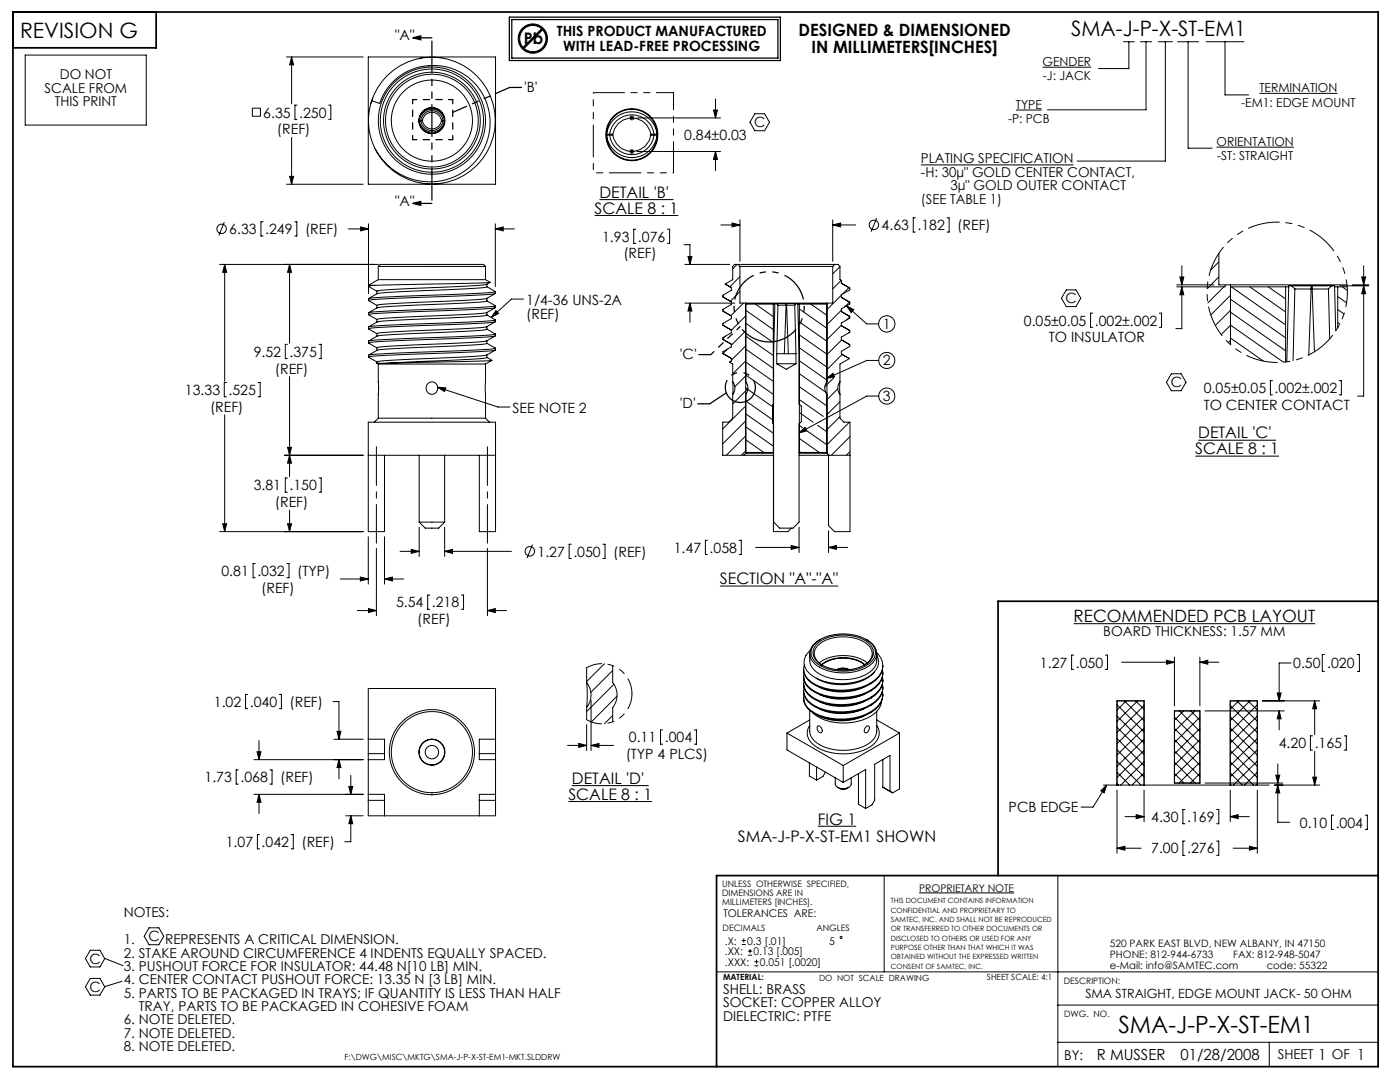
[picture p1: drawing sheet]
<svg xmlns="http://www.w3.org/2000/svg" width="279mm" height="216mm" viewBox="0 0 279 216" stroke-linecap="round" stroke-linejoin="round" font-family="sans-serif">
<g fill="none" stroke="#000" stroke-width=".2">
<path d="M5 11h24.2v14h-24.2zM57.2 11.4h15.3M58.2 11.4v9.3M58.2 11.4l.4 1.5h-.8zM73.5 11.4h25.4v25.4h-25.4zM74.4 19.6l-.4 1M84.1 11.6l-.4 .1M104.5 5.8a2.62 2.62 0 0 1 3.6-.1l-3.7 3.7a2.62 2.62 0 0 1 .1-3.6zM108.3 6a2.62 2.62 0 0 1-.1 3.5 2.62 2.62 0 0 1-3.6 .2zM142.8 19.7v3.8M208.1 13.4h9.7M224.2 8.3h2.2"/>
<path d="M225.3 8.3v5.4h-6.1M227.6 8.3h2.3M228.7 8.3v13.6h-19.6M231.2 8.3h2.8M232.6 8.3v23.8h-17.6M235 8.3h4.2M237.1 8.3v21.3h4.8M240.7 8.3h7.6M244.5 8.3v10.6h4.7M251.3 18.6h15.6M50.4 21.6h1.6v1.6h-1.6zM57.2 36.8h15.3"/>
<path d="M57.8 35.2h.8l-.4 1.6zM58.2 27.4v9.4M59.3 21h-.4v2.8h.4M65.6 21h.4v2.8h-.4M74.2 20.1l1.6 .5a11.4 11.4 0 0 1 16.5-5.9 11.4 11.4 0 0 1 2.7 17.4 12.2 12.2 0 0 1-15.3 2.6 12.2 12.2 0 0 1-5.5-14.6zM74.2 20.1a12.6 12.6 0 0 1 18.9-6.7 12.6 12.6 0 0 1 1.6 20 12.6 12.6 0 0 1-19.7-3.5M83.7 24a2.54 2.54 0 0 1 2.5-2.2 2.54 2.54 0 0 1 2.5 2.2M83.7 24.1a2.54 2.54 0 0 0 2.5 2.3 2.54 2.54 0 0 0 2.5-2.3M83.7 24h.3M83.7 24.1h.3M83.7 24.1v.4M83.7 23.7a2.54 2.54 0 0 1 2.5-2.2 2.54 2.54 0 0 1 2.5 2.2"/>
<path d="M83.7 24.5a2.54 2.54 0 0 0 2.5 2.1 2.54 2.54 0 0 0 2.5-2.1M83.7 23.7v.8M83.7 23.7v.3M84 24a2.24 2.24 0 0 1 2.2-1.9 2.24 2.24 0 0 1 2.2 1.9M84 24.1h.2a1.96 1.96 0 0 0 2 1.6 1.96 1.96 0 0 0 1.9-1.6M84 24.1a2.24 2.24 0 0 0 2.2 2 2.24 2.24 0 0 0 2.2-2M84.3 24v.1M88.1 24a1.96 1.96 0 0 0-1.9-1.6 1.96 1.96 0 0 0-2 1.6h-.2M88.1 24h.3M88.1 24v.1M88.4 24h.3M88.4 24.1h-.3"/>
<path d="M88.4 24.1h.3M88.7 23.7v.8M88.7 23.7v.3M88.7 24.1v.4M119.6 39.8h14.8M121.1 26.8a5.1 5.1 0 0 1 5-4.5 5.1 5.1 0 0 1 5 4.5M121.1 27a5.1 5.1 0 0 0 5 4.5 5.1 5.1 0 0 0 5-4.5M121.1 26.8h.6M121.1 27h.6M121.1 27v.7M121.1 26.1a5.1 5.1 0 0 1 5-4.3 5.1 5.1 0 0 1 5 4.3M121.1 27.7a5.1 5.1 0 0 0 5 4.3 5.1 5.1 0 0 0 5-4.3"/>
<path d="M121.1 26.1v1.6M121.1 26.1v.7M121.7 26.8a4.5 4.5 0 0 1 4.4-3.9 4.5 4.5 0 0 1 4.4 3.9M121.7 27a4.5 4.5 0 0 0 4.4 3.9 4.5 4.5 0 0 0 4.4-3.9M121.7 27h.6M122.3 26.8v.2M122.3 26.8h-.6M122.3 26.8a3.8 3.8 0 0 1 3.8-3.3 3.8 3.8 0 0 1 3.8 3.3h.6M125.6 23.5h1M125.6 30.2h1M125.7 23.2l.8 .7M125.7 29.9l.8 .7"/>
<path d="M126.1 23v1M126.1 29.7v1M126.5 23.2l-.8 .7M126.5 29.9l-.8 .7M127.1 23.5h16.7M127.1 30.2h16.7M129.9 26.8v.2M130.5 27h-.6a3.8 3.8 0 0 1-3.8 3.2 3.8 3.8 0 0 1-3.8-3.2M130.5 26.8h.6M130.5 27h.6M131.1 26.1v.7M131.1 26.1v1.6"/>
<path d="M131.1 27v.7M142.4 22h.8l-.4 1.5zM142.8 30.2l.4 1.6h-.8zM142.8 30.2v3.8M150.6 22.7h2l1 1.7-1 1.7h-2l-.9-1.7zM183.8 32.9h30.4M202.7 22h5.2M242.8 29.4h15.4M43.8 52.8h31.7M44.8 44.3l-1.1 2.7M44.8 52.8l.4 1.5h-.8zM44.8 52.8v23.3"/>
<path d="M52.5 44.3h-.4v2.8h.4M57.8 52.8l.4 1.5h-.8zM57.8 52.8v15.7M58.8 44.3h.4v2.8h-.4M69.5 45.7h4M72 45.3l1.5 .4-1.5 .4zM73.5 60h.1M73.5 44.7v13.9M73.6 57.2l1.6 .9M73.6 60l1.6 .9M74.8 56.9l-1.2 .3M75.2 58.1v.5l-1.6 1"/>
<path d="M75.5 55.8l-2 1.1h1.3M75.5 55.8h21.4M75.5 53.2h21.4M75.5 53.2l.4-.4h20.6l.4 .4M75.5 53.2v2.6M96.9 55.8l.9 .5M96.9 53.2v2.6M97.2 57.2l1.6 1M97.2 57.2a211.7 211.7 0 0 1-17.7 1l-4.2 .4M97.2 59.5v.5a211.7 211.7 0 0 1-17.7 1.1l-4.2 .3M97.2 56.7v.5M97.8 56.3l-23 .6"/>
<path d="M97.8 56.3l-.7 .4a243 243 0 0 1-17.6 1l-3.4 .2-.9 .2M98.8 58.2h.1M98.8 58.6l-.8 .5a4.5 4.5 0 0 1-3.1 .7l-3.2 .2a193.5 193.5 0 0 0-16.5 .9M98.9 58.2v.3a280.8 280.8 0 0 1-20.4 1l-4 .3-1 .2M98.9 58.2a281.5 281.5 0 0 1-20.4 1l-4.5 .3-.5 .1v.4M98.9 44.7v12.5M98.9 45.7h3.8M98.9 45.7l1.5-.4v.8zM104.5 59.7h-2.4l-4 3.6M118.7 43h16.7M126.9 45.7h-.4v2.9h.4M133.2 45.7h.4v2.9h-.4"/>
<path d="M136.5 48.8h1.2v4M136.7 52.8h8.9M137.3 51.2h.8l-.4 1.6zM143.9 44.9h3.8M144.3 59.3l1.7 .9M144.8 56.7h.1M144.8 56.7l1.2 .7M146 57.4v.5l-1.7 1v.4M146.1 44.5l1.6 .4-1.6 .4zM147.1 52.8l-.9 .8M147.3 52.8h-.7l-.4 .4v2.6l-1.5 .9 1.3 .7M147.3 52.8h19.3"/>
<path d="M147.3 52.8l.4 .4M147.7 55.2l-2 2M147.7 58.2l-1.9 1.9M147.7 53.2h18.5M147.7 53.2v7.3h1.1M147.7 43.9v8.2M166.2 43.9v8.2M166.2 44.9h4.5M166.2 53.2v7.3h-1.2M166.2 44.9l1.6-.4v.8zM166.6 52.8h.6l.4 .4M166.6 52.8l-.4 .4"/>
<path d="M167.6 53.2l-1.4 1.4M167.6 53.2v2.6l.3 .2v.5l1.7 1M167.9 55.9l-1.7 1.7M167.9 56.5l1.7 1M167.9 58.9l-2.9 2.9M167.9 59.3l1.7 1M169.4 57.4l-1.2 1.3M169.5 57.5h.1M169.6 57.5v.3l-1.7 1v.5M174.9 43.5l-1 2.7M182.7 43.5h-.4v2.8h.4M189 43.5h.4v2.8h-.4"/>
<path d="M212.8 57.8h1.9l1 1.7-1 1.7h-1.9l-1-1.7zM234.8 56.8h7.4M234.8 57.2h9.8M235.5 55.3h.8l-.4 1.5zM235.9 57.2v8.4h-1.2M235.9 53v3.8M235.9 57.2l.4 1.6h-.8zM243.2 50.6v6.2h2.4M243.2 52.3l-1.6 1.6M243.2 55.3l-2.3 2.3M244.7 56.8l-3.6 3.6M245.6 58.9l-4 3.9"/>
<path d="M245.6 59.7l11 7.7M245.6 56.8h23.2M245.6 57.2h11M245.6 56.8v12M245.7 57.2l10.9 7.6M249.4 57.2l7.2 5M253.1 57.2l3.5 2.5M256.6 57.2h.5M256.6 57.2v15M257.8 57h-.6l-.4 15.2M257.8 57h3.9v.7M257.8 57l.6 .7"/>
<path d="M258.4 57.7l-.3 14.3M258.4 57.7h3.3M261.7 57.7l-.5 13.1M261.7 57.2h.2M261.9 57.7l.4 12.5M265.1 57.7l.3 9.9M265.1 57.7h-3.2M265.7 57h-3.9l.1 .7M265.7 57h.6l.3 9M265.7 57l-.6 .7M266.4 57.2h.6M267 57.2h1.9"/>
<path d="M267 57.2v8.2M267 59.2l1.7 1.2M267.4 57h5.8M267.9 57.2l1 .7M269.8 56.8h3.4M271.8 55.3h.7l-.3 1.5zM272.2 57v22h-1.2M272.2 53v3.8M272.2 57l.3 1.6h-.7zM45.2 76.3h-.4v2.9h.4M51.5 76.3h.4v2.9h-.4M57.4 68.7h-.5v2.9h.5"/>
<path d="M57.8 75.1v20M63.7 68.7h.4v2.9h-.4M73.5 62.8l1.7 1M73.5 65.6l1.7 1M73.5 68.4l1.7 1M73.5 71.2l1.7 1M73.5 62.4v.4M75.2 63.7v.5l-1.6 1M75.2 69.4v.5l-1.6 1M75.2 72.5h1.9M75.2 72.5l.3 .1M75.2 60.9v.5"/>
<path d="M75.2 61.4l-1.6 1M75.2 67.1l-1.6 .9M75.5 72.6h21.4M75.5 72.6v10.8M87.4 77.3l1.6 .1-.3 .7zM87.4 77.3l12 3.9h2.4M96.9 72.6v10.8M97.2 71.3l1 .6M97.2 68.5l1.6 1M97.2 65.7l1.6 .9M97.2 62.9l1.6 .9M97.2 60l1.6 1"/>
<path d="M97.2 62.9a211.7 211.7 0 0 1-17.7 1l-4.2 .3M97.2 65.2v.5a211.7 211.7 0 0 1-17.7 1l-4.2 .4M97.2 68.5a211.7 211.7 0 0 1-17.7 1l-4.2 .4M97.2 70.8v.5a211.7 211.7 0 0 1-17.7 1l-2.4 .2M97.2 62.4v.5M97.2 68v.5M98.2 71.9l-21.1 .6M98.2 71.9l-1.3 .7M98.8 63.8h.1M98.8 61h.1M98.8 66.6l.1 .1M98.8 69.5h.1"/>
<path d="M98.8 61.4l-.8 .5a4.5 4.5 0 0 1-3.1 .7l-3.2 .2a193.5 193.5 0 0 0-16.5 .9M98.8 64.2l-.8 .5a4.5 4.5 0 0 1-3.1 .7l-3.2 .2a193.5 193.5 0 0 0-16.5 1v.5M98.8 69.9l-.8 .4a4.5 4.5 0 0 1-3.1 .8l-3.2 .2a193.5 193.5 0 0 0-16.5 .9v.3M98.8 67l-.8 .5a4.5 4.5 0 0 1-3.1 .8l-3.2 .2a193.5 193.5 0 0 0-16.5 .9M98.9 69.8a281.3 281.3 0 0 1-20.4 1l-4 .3-1 .1M98.9 66.7v.3a281.3 281.3 0 0 1-20.4 1l-4 .2-1 .2M98.9 64.2a280.8 280.8 0 0 1-20.4 1l-4 .2-1 .2M98.9 61v.4a280.8 280.8 0 0 1-20.4 1l-4 .2-1 .2M98.9 63.8a281.5 281.5 0 0 1-20.4 1l-4.5 .3-.5 .2v.3M98.9 69.5a281.3 281.3 0 0 1-20.4 1l-4.5 .3-.5 .1v.3M98.9 61a281.5 281.5 0 0 1-20.4 1l-4 .2-1 .2M98.9 66.7a281.5 281.5 0 0 1-20.4 1l-4.5 .2-.5 .2v.3"/>
<path d="M98.9 63.8v.4M98.9 69.5v.3M99 62l.5 .5-1.4 .8zM136.7 60.5h10M137.7 60.5v3.8M137.7 60.5l.4 1.6h-.8zM144.3 67.7l1.7 1M144.3 64.9l1.7 1M144.3 62.1l1.7 .9M144.3 70.5l1.7 1v.5l-.4 .3M144.3 64.5v.4M144.3 70.5v.1"/>
<path d="M144.3 70.6l1.7 .9M144.4 64.5l-.1 .1M144.8 67.1l-.5 .5M145.2 69.7l-.9 .9M145.6 72.3l.6 .3v3.6M145.6 72.3h.1M146 63v.6l-1.7 .9M146 60.2v.6l-1.7 .9v.4M146 68.7v.5l-1.7 1v.3M146 65.9v.5l-1.7 1v.3M146.2 76.2v2.5M146.2 76.2a2 2 0 0 1 0 2.5"/>
<path d="M146.2 78.7v4.7l-.8 .8h-1.2v6.6h4.2M148.4 60.5l-2.5 2.5M148.8 72l-2.6 2.6M148.8 75l-2.1 2.2M148.8 63l-2.8 2.9M148.8 66l-2.8 2.9M148.8 69l-2.8 2.9M148.8 77.4l5.5 3.9M148.8 74.8l5.5 3.9M148.8 72.3l5.5 3.8M148.8 69.7l5.5 3.8M148.8 67.1l5.5 3.8"/>
<path d="M148.8 64.5l5.5 3.9M148.8 61.9l5.5 3.9M148.8 60.5h16.2M148.8 76.2a2 2 0 0 1 0 2.5M148.8 60.5v29.9M148.8 60.7h5.5M149.3 77.6l-3.1 3M150.8 60.7l3.5 2.5M154.3 60.7h.3M154.3 60.7v29.6M154.9 60.6h-.3l-.2 10v10l-.2 .2v3.6l.2 .2v21.5h2.8l.7-.7M154.9 60.6h2v.3"/>
<path d="M154.9 60.6l.4 .3M155 70.6h1.5M155 72.6h3.9M155 70.6v2M155 72.6l1.9 1.1 2-1.1M155.3 60.9l-.3 9.7M155.3 60.9h1.6M156.5 70.6h.8M156.9 60.9l-.4 9.7M156.9 60.7h.1M157 60.9l.3 9.7M157.3 70.6h1.6"/>
<path d="M158.6 60.9l.3 9.7M158.6 60.9h-1.6M158.9 70.6v2M158.9 60.6h.3l.3 10v10l.4 .4v3.1l-.4 .5v19.6l-1.2 1.2h-2.7l-1.2-1.2M158.9 60.6h-1.9v.3M158.9 60.6l-.3 .3M159.2 60.7h.3M159.5 79.7l4.8 3.4M159.5 77.2l5.5 3.8M159.5 72l5.5 3.8M159.5 69.4l5.5 3.9M159.5 66.8l5.5 3.9"/>
<path d="M159.5 74.6l5.5 3.8M159.5 64.2l5.5 3.9M159.5 61.7l5.5 3.8M159.5 60.7h5.5M159.5 60.7v29.6M161.8 60.7l3.2 2.2M165 75.5l1.2-1 .4 .7zM165 76.2a2 2 0 0 0 0 2.5M165 60.5v29.9M166.4 75.4l-1.8 1.8M167.2 77.6l-2.2 2.1M167.6 76.2v2.5"/>
<path d="M167.6 76.2a2 2 0 0 0 0 2.5M167.6 78.7v4.7l.8 .8h1.2v21.9h-3l-1.2-1.2v-14.1M167.9 61.9l-2.9 2.9M167.9 64.9l-2.9 2.9M167.9 70.6l1.6 .9M167.9 67.8l1.7 1M167.9 65l1.7 1M167.9 62.2l1.7 .9M167.9 70.6l1.6 1M168 67.8l-3 3M168.1 70.7l-3.1 3.1M169 61l1.4 .8-.5 .6z"/>
<path d="M169 61l4 3.6h2.3M169.5 71.6l-1.9 1v3.6M169.5 60.3l-.9 1M169.6 63.2l-.6 .6M169.6 66.2l-.2 .2M169.6 66v.3l-1.7 1v.5M169.6 68.8v.3l-1.7 1v.5M169.6 60.3v.4l-1.7 .9v.6M169.6 63.1v.4l-1.7 1v.5l1.7 1M175.4 71.9h-2.4l-8 3.6M175.4 79h-2.4l-13.5 7.4M218.1 62.5h-.5v2.8h.5"/>
<path d="M231.4 62.5h.4v2.8h-.4M233.8 74.6h1.9l1 1.7-1 1.7h-1.9l-1-1.7zM245.6 61.9l-3 3M245.6 64.9l-1.9 1.9M245.6 67.9l-.5 .4M245.6 67.5l6.5 4.5M245.6 64.9l10.5 7.4M245.6 62.3l11 7.7M254 75.9h-.5v2.9h.5M267 64.4l.4 .2M267 61.8l1.2 .8M267.3 75.9h.4v2.9h-.4"/>
<path d="M44.8 82.8v23.3M56.8 90.8h15.7M57.4 95.4h-.5v2.8h.5M57.4 89.3h.8l-.4 1.5zM57.8 90.8l.4 1.6h-.8zM63.7 95.4h.4v2.8h-.4M73.5 90.8h25.4M75.5 83.4h21.4M75.5 83.4l-.8 .8M76.7 90.8v15.3h-3.2v-21.9h25.4v21.9h-3.2v-15.3M83.7 90.8v13.4M88.7 90.8v13.4"/>
<path d="M96.9 83.4l.8 .8M148.4 90.8h6M148.8 81l-4.6 4.6M148.8 84l-4.6 4.6M148.8 87l-3.8 3.8M148.8 90l-.8 .8M148.8 87.8l3.6 2.5M148.8 85.2l5.5 3.8M148.8 82.6l5.5 3.8M148.8 80l5.5 3.9M148.8 90.4h5.6M148.8 90.3h5.5"/>
<path d="M148.8 90.4l-.4 .4M154.3 90.3h.1M159.5 90.3h.1M159.5 90.4h5.5M159.5 90.8h5.9M159.5 86.4l1.2-1.1 .3 .7zM159.5 90.1l.3 .2M159.5 84.9l.7 .5M159.5 82.3l2.8 1.9M159.5 87.5l4 2.8M159.5 90.3h5.5M161.1 86l3.9 2.8"/>
<path d="M163.2 84.9l1.8 1.3M165 90.4l.4 .4M165.4 90.8h4.2M167.6 80.1l-2.4 2.5M167.6 83.1l-2.6 2.6M169.5 84.2l-4.5 4.5M169.6 87.1l-3.7 3.7M169.6 90.1l-.7 .7M238.5 91h16.8M239.1 87.8h15.6M43.8 106.1h28.7M44.4 104.5h.8l-.4 1.6z"/>
<path d="M50.9 112.4h-.4v2.9h.4M57.3 112.4h.4v2.9h-.4M57.4 104.5h.8l-.4 1.6zM57.8 101.8v4.3M67.9 115.5h5.6M71.9 115.1l1.6 .4-1.6 .4zM73.5 107.1v9.4M75.1 109.4v13.4M76.7 107.1v9.4M76.7 115.5h3.8M76.7 115.5l1.6-.4v.8zM79.8 110h3.9"/>
<path d="M82.1 109.6l1.6 .4-1.6 .4zM83.7 104.2h5M83.7 104.2l1.2 1.2h2.6l1.2-1.2M83.7 105.2v5.8M85.8 118.7h-.5v2.9h.5M88.7 110l1.6-.4v.8zM88.7 105.2v5.8M88.7 110h13.4M92.1 118.7h.4v2.9h-.4M97.3 109.4v13.4M106.3 108.7l-1.1 2.7M114 108.6h-.4v2.8h.4"/>
<path d="M120.3 108.6h.4v2.8h-.4M141.2 107.8h-.4v2.9h.4M143.7 116.9h23.6M147.5 107.8h.4v2.9h-.4M150.8 109.2h8.7M157.9 108.8l1.6 .4-1.6 .4zM159.5 105.2v5M165.4 105.9v4.3M165.4 109.2h3.8M165.4 109.2l1.5-.4v.8zM49.4 138.6h-.4v2.8h.4M55.7 138.6h.5v2.8h-.5"/>
<path d="M66.5 140h1.1v7.5M71.3 121.8h3.8M73.5 137.4h25.4v25.4h-25.4zM73.5 121.4l1.6 .4-1.6 .4zM97.3 121.8h3.8M97.3 121.8l1.6-.4v.8zM117.1 136.2l.1 2.8-.1 2.2M117.1 136.2a4 4 0 0 1 0 5M117.1 133.3v2.9M118 139.7v10.1M120.6 132.4l-3.5 3.6M122.3 133.8l-4.4 4.4"/>
<path d="M122.3 132.8v3.4a4 4 0 0 1 0 5v2.8M122.5 136.5l-5.4 5.5M123.2 138.9l-5.2 5.1M160.4 133.5a3.5 3.5 0 0 0 2.3 3.2 12.4 12.4 0 0 0 11.2-.3M160.4 135a3.5 3.5 0 0 0 2.3 3.2 12.4 12.4 0 0 0 11.2-.4M160.4 136.4a3.5 3.5 0 0 0 2.3 3.2 12.4 12.4 0 0 0 11.2-.3M160.4 137.8a3.5 3.5 0 0 0 2.3 3.3 12.4 12.4 0 0 0 11.2-.4M160.4 139.3a3.5 3.5 0 0 0 2.3 3.2 12.4 12.4 0 0 0 11.2-.4M160.5 134.3a3.4 3.4 0 0 0 2.2 3.7 12.4 12.4 0 0 0 11.2-.4M160.5 135.8a3.4 3.4 0 0 0 2.2 3.6 12.4 12.4 0 0 0 11.2-.3M160.5 137.2a3.4 3.4 0 0 0 2.2 3.7 12.4 12.4 0 0 0 11.2-.4M160.5 138.7a3.4 3.4 0 0 0 2.2 3.6 12.4 12.4 0 0 0 11.2-.3"/>
<path d="M160.5 132.7a2.84 2.84 0 0 0 1.4 3.4 12 12 0 0 0 12 .1M161.6 130.4a4.1 4.1 0 0 0 .4 2.7 8 8 0 0 0 7.2 2.5 6.7 6.7 0 0 0 5.5-2.8 4.2 4.2 0 0 0 .3-2.4M161.7 129.8a2.9 2.9 0 0 0-.1 4.6 10.8 10.8 0 0 0 10 1.4 4.8 4.8 0 0 0 3.7-3.6v-.7l-.3-.8M162.6 128.5a9.3 9.3 0 0 1 9.3-1.4 3.6 3.6 0 0 1 2.8 3.5 4.6 4.6 0 0 1-4 3 9.2 9.2 0 0 1-8.1-1.6 2.4 2.4 0 0 1 0-3.5zM163.1 128.4a8.8 8.8 0 0 1 10.4 .1 2.42 2.42 0 0 1-.6 4 9 9 0 0 1-9.7-.4 2.33 2.33 0 0 1-.1-3.7zM163.5 132.3a8.5 8.5 0 0 1 9.6 0M163.7 127.6a3 3 0 0 0-1.8 4 7.1 7.1 0 0 0 6.3 2.7 7.6 7.6 0 0 0 6.4-2.7 2.86 2.86 0 0 0-1.6-3.9l-.2-.1M164 132.6a7.4 7.4 0 0 1 8.6 0M164 132.7a7.4 7.4 0 0 1 8.5 0M164.1 132.7a2.48 2.48 0 0 1-1.6-2.3 2.48 2.48 0 0 1 1.7-2.4 8.7 8.7 0 0 1 8.9 .6 2.31 2.31 0 0 1-.3 3.9l-.3 .2M167.2 133.6h-.1M167.2 133.6h.1"/>
<path d="M167.2 133.5a2.48 2.48 0 0 1 2.1 .1M167.2 133.5h1l.9 .2M167.2 133.5v.1M167.4 133.5a2.53 2.53 0 0 1 2.1 .1M172.6 137a10.8 10.8 0 0 1-9 .2M172.6 138.5a10.8 10.8 0 0 1-9 .1M172.6 139.9a10.8 10.8 0 0 1-9 .2M173.9 136.2v.2M173.9 137.6v.2M173.9 139.1v.2M174.5 134a9 9 0 0 1-8.3 2.5 7.6 7.6 0 0 1-3.3-1.2M174.9 130.2a3.3 3.3 0 0 1-.2 5.4l-.8 .6"/>
<path d="M175.9 139.9a4.2 4.2 0 0 1-2.9 3.4 11.3 11.3 0 0 1-10.1-.5l-.7-.6M176.1 133.6a3.8 3.8 0 0 1-2.2 4M176.1 135a3.9 3.9 0 0 1-2.2 4.1M176.1 136.5a3.9 3.9 0 0 1-2.2 4M176.1 137.9a3.8 3.8 0 0 1-2.2 4.1M176.2 132.8v.2a4.1 4.1 0 0 1-2.3 3.4M176.2 134.2v.2a4.1 4.1 0 0 1-2.3 3.4M176.2 135.7v.2a4.1 4.1 0 0 1-2.3 3.4M176.2 137.1v.2a4.1 4.1 0 0 1-2.3 3.4M176.2 138.6v.1a4.1 4.1 0 0 1-2.3 3.4M214.3 124.5h48.2M214.3 130.7h-.4v2.9h.4"/>
<path d="M220.6 130.7h.4v2.9h-.4M223.9 132.1h10.5M224.4 139.9l3.9 3.9M224.8 139.9l-1.9 1.8M226.6 139.9l1.7 1.6M227 139.9l-4.1 4M232.8 131.7l1.6 .4-1.6 .4zM234.4 131.1v9.7M239.5 131.1v9.7M239.5 132.1h3.8M239.5 132.1l1.5-.4v.8zM246.8 139.9l4.1 4"/>
<path d="M247.2 139.9l-1.7 1.6M249.1 139.9l1.8 1.8M249.5 139.9l-4 3.9M251.9 139.9h11.5M254.9 138.3h.8l-.4 1.6zM257.7 132.3h-2.4v7.6M262.4 139.9l.4 1.5h-.8zM262.4 139.9v6.7M264.3 130.6h-.4v3.4h.4M270.9 130.6h.4v3.4h-.4M47.6 153.6h-.5v2.9h.5M50.7 151.6h21.8"/>
<path d="M50.7 158.5h21.8M51.3 150h.8l-.4 1.6zM51.7 147.8v3.8M51.7 158.5v3.8M51.7 158.5l.4 1.6h-.8zM53.9 153.6h.4v2.9h-.4M66.6 147.5h5.9M67.3 145.9h.7l-.4 1.6zM67.6 151.6v3.8M67.6 151.6l.4 1.6h-.7zM69.6 156.9h.8l-.4 1.6zM70 154.7v3.8"/>
<path d="M73.5 147.5h3.2v4.1h-3.2M73.5 158.5h3.2v4.3M73.5 159.7h3.2M73.5 150.4h3.2M95.7 159.7h3.2M95.7 150.4h3.2M98.9 147.5h-3.2v4.1h3.2M98.9 158.5h-3.2v4.3M113.3 148.7h3.8M113.4 159.9h16.8M114.1 156.8h15.4M115.5 148.3l1.6 .4-1.6 .4z"/>
<path d="M117.1 144.6v5.2M117.1 141.2v2.4M118 148.7l1.5-.4v.8zM118 148.7h4.5M122.3 142.8l-1.7 1.6M132.2 145.7h-.4v2.8h.4M138.6 145.7h.4v2.8h-.4M157.1 146.3l11.2 6.5M157.1 146.3v3.3l11.2 6.5M161.5 152.2v2.6l1.5 .9M161.6 141.7v4.2a3.5 3.5 0 0 0 2.4 2.9 9.9 9.9 0 0 0 10.1-1l.5-.7 .3-.7 .1-4.5M161.6 144.8a2.86 2.86 0 0 0 1.1 4.1 10.7 10.7 0 0 0 11.6-.4 2.72 2.72 0 0 0 .7-3.7"/>
<path d="M161.6 143.7l-4.5 2.6M163 153v2.7M163.1 144.9a.77 .77 0 0 1 .9 .4 .77 .77 0 0 1-.2 .9 .98 .98 0 0 1-.7-1.3zM164.7 154.1l-.5 .8-1.2 .8M166.7 155.2v1.4l.5 .5M167.2 157.1a1.63 1.63 0 0 0 2.2 0M168.3 156.1l4.5-2.6v7.8M168.3 152.8v3.3M169.9 155.2v1.2a1.88 1.88 0 0 1-2.7 .7M171.3 154.4v6.1l1.5 .8M172.6 141.4a10.8 10.8 0 0 1-9 .1M172.6 142.8a10.8 10.8 0 0 1-9 .1"/>
<path d="M172.9 145l.3-.2a.73 .73 0 0 1-.1 1.3l-.2 .1a.33 .33 0 0 1-.4-.3l.1-.5zM173.9 140.5v.2M173.9 142v.1M175 143.7l4.5 2.6M177.6 157.9v-7.2l-3 1.8v7.2l-.6 .9-1.2 .7M179.5 146.3v11.1l-1.4 .8-1.9-1.1v-5.5M179.5 146.3l-11.2 6.5M219.7 157.8l1.2-1.1-.5 1.5zM220.2 156.7h33.1M220.9 156.7l-2.8 4.3h-2.4M222.9 157.7v12.6M222.9 156.7v-16.8h5.4v16.8"/>
<path d="M222.9 156.3l.3 .4M222.9 154.1l2.6 2.6M222.9 151.9l4.8 4.8M222.9 149.6l5.4 5.4M222.9 147.4l5.4 5.4M222.9 145.1l5.4 5.4M222.9 142.9l5.4 5.4M222.9 140.6l5.4 5.4M228.3 157.7v6.3M228.3 140.8l-5.4 5.4M228.3 143l-5.4 5.4M228.3 145.3l-5.4 5.4"/>
<path d="M228.3 147.5l-5.4 5.4M228.3 149.8l-5.4 5.4M228.3 152l-4.6 4.7M228.3 154.3l-2.4 2.4M228.3 156.5l-.1 .2M234.4 141.9h5.1v14.4h-5.1zM234.4 154.3l1.9 2M234.4 152.1l4.1 4.2M234.4 149.8l5.1 5.1M234.4 147.6l5.1 5.1M234.4 145.4l5.1 5M234.4 143.1l5.1 5.1"/>
<path d="M235.4 141.9l4.1 4M236.2 141.9l-1.8 1.8M237.6 141.9l1.9 1.8M238.5 141.9l-4.1 4M239.5 143.1l-5.1 5.1M239.5 145.4l-5.1 5M239.5 147.6l-5.1 5.1M239.5 149.8l-5.1 5.1M239.5 152.1l-4.2 4.2M239.5 154.3l-2 2M240.5 156.3h15.5M240.5 141.9h15.8"/>
<path d="M245.5 157.7v6.3M245.5 156.7v-16.8h5.4v16.8M245.5 156.5l.2 .2M245.5 154.3l2.4 2.4M245.5 152l4.7 4.7M245.5 149.8l5.4 5.4M245.5 147.5l5.4 5.4M245.5 145.3l5.4 5.4M245.5 143l5.4 5.4M245.5 140.8l5.4 5.4M250.9 157.7v12.6M250.9 140.6l-5.4 5.4"/>
<path d="M250.9 142.9l-5.4 5.4M250.9 145.1l-5.4 5.4M250.9 147.4l-5.4 5.4M250.9 149.6l-5.4 5.4M250.9 151.9l-4.8 4.8M250.9 154.1l-2.5 2.6M250.9 156.3l-.3 .4M254.3 156.7h9.1M254.6 154.7h.8l-.4 1.6zM255 156.7l.4 1.5h-.8zM255 156.7v7.4h2.4M255 152.4v3.9"/>
<path d="M255.3 141.9l.4 1.5h-.8zM255.3 141.9v3.8M261.9 146.8h-.4v2.9h.4M262 155.1h.8l-.4 1.6zM262.4 149.9v6.8M268.3 146.8h.4v2.9h-.4M51.8 166.5h-.4v2.9h.4M58.1 166.5h.4v2.9h-.4M69 162.8h3.5M70 162.8v5.2h-1.2M70 162.8l.4 1.6h-.8zM163.2 164.9h7.7"/>
<path d="M176.5 174.7v19.2M183.4 178.2h19M211.1 174.7v38.1M222.9 169.3h4.8M222.9 169.3l1.6-.4v.7zM224.5 163h3.8M226.7 162.6l1.6 .4-1.6 .3zM236.5 161.5h-.4v2.9h.4M236.5 167.8h-.4v2.9h.4M242.8 161.5h.4v2.9h-.4M242.8 167.8h.4v2.9h-.4M245.5 163l1.6-.4v.7z"/>
<path d="M245.5 163h3.8M246.1 169.3h4.8M249.3 168.9l1.6 .4-1.6 .3zM266.1 162.7h-.4v2.8h.4M272.5 162.7h.4v2.8h-.4M18 189.6h1.9l1 1.7-1 1.6h-1.9l-1-1.6zM18 195.2h1.9l1 1.7-1 1.7h-1.9l-1-1.7zM20.9 191.2l3.6 1.5M24.3 195.8l-3.4 1.1M29.7 185.1h2l1 1.7-1 1.7h-2l-.9-1.7zM143 193.9h132M148 188.5h.8"/>
<path d="M148 187.7h.8M148.4 187.3v.8M149.3 190.6h.8M149.3 189.8h.8M149.7 189.4v.8M150.6 192.7h.8M150.6 191.9h.8M151 191.5v.8M211.1 208h63.9M211.1 200.6h63.9M253.3 208v4.8"/>
<circle cx="106.3" cy="7.7" r="2.92"/>
<circle cx="86.2" cy="24.1" r="9.3"/>
<circle cx="86.2" cy="24.1" r="9.7"/>
<circle cx="86.2" cy="24.1" r="10.3"/>
<circle cx="86.2" cy="24.1" r="2.6"/>
<circle cx="86.2" cy="24.1" r="10.7"/>
<circle cx="86.2" cy="24.1" r="8.1"/>
<circle cx="126.1" cy="26.9" r="5.2"/>
<circle cx="44.2" cy="45.7" r=".94"/>
<circle cx="174.4" cy="44.9" r=".94"/>
<circle cx="86.2" cy="77.5" r="1.21"/>
<circle cx="177" cy="79" r="1.6"/>
<circle cx="177" cy="71.9" r="1.6"/>
<circle cx="177" cy="64.6" r="1.63"/>
<circle cx="105.7" cy="110" r=".94"/>
<circle cx="86.2" cy="150.1" r="1.34"/>
<circle cx="86.2" cy="150.1" r="8.5"/>
<circle cx="86.2" cy="150.1" r="2.6"/>
<circle cx="86.2" cy="150.1" r="8.1"/>
<circle cx="86.2" cy="150.1" r="2.54"/>
<circle cx="167.9" cy="187.1" r=".2"/>
</g>
<path d="M2.6 2.4h272.4v210.4h-272.4zM31.2 2.4v7.1h-28.6M275 120h-75.8v54.7M275 174.7h-132v38.1" fill="none" stroke="#000" stroke-width=".35"/>
<path d="M82.4 7.5h3.8M82.4 7.5l1.6-.3v.7zM101.7 3.4h54v8.7h-54zM102.1 3.9h53.1v7.7h-53.1zM82.4 40.6h3.8M82.4 40.6l1.6-.4v.8z" fill="none" stroke="#000" stroke-width=".25"/>
<path d="M103.4 7.7a2.95 2.95 0 0 0 5.9 0 2.95 2.95 0 0 0-5.9 0zM104.5 5.8a2.62 2.62 0 0 1 3.6-.1l-3.7 3.7a2.62 2.62 0 0 1 .1-3.6zM104.6 9.7l3.7-3.7a2.62 2.62 0 0 1-.1 3.5 2.62 2.62 0 0 1-3.6 .2z" fill-rule="evenodd" fill="#000"/>
<path d="M153.5 68.2a7 7 0 0 0 6.1-10.4 7 7 0 0 0-12-.3 7 7 0 0 0 5.5 10.7h.4" fill="none" stroke="#000" stroke-width=".25" stroke-dasharray="6.3 1.3 1.3 1.3 1.3 1.3" stroke-dashoffset=".2" stroke-linecap="butt"/>
<path d="M147.8 80.3a3 3 0 0 0 2.6-4.4 3 3 0 0 0-5.2-.2 3 3 0 0 0 2.3 4.6h.3" fill="none" stroke="#000" stroke-width=".25" stroke-dasharray="6.3 1.3 1.3 1.3 1.3 1.3" stroke-dashoffset=".1" stroke-linecap="butt"/>
<path d="M86.2 7.5v33.1" fill="none" stroke="#000" stroke-width=".25" stroke-dasharray="6.3 1.3 1.3 1.3 1.3 1.3" stroke-dashoffset="-.6"/>
<path d="M82.4 19.9h8M82.4 19.9v8M90.4 19.9v8M82.4 27.9h8M141.9 70.8l5.8-5.6" fill="none" stroke="#000" stroke-width=".25" stroke-dasharray="6.3 1.3 1.3 1.3 1.3 1.3" stroke-dashoffset="5.5"/>
<path d="M104.1 17.5h-2.4M139.5 70.8h2.4M139.3 80.6h2.3M141.6 80.6l3.4-2.2" fill="none" stroke="#000" stroke-width=".25" stroke-dasharray="6.3 1.3 1.3 1.3 1.3 1.3"/>
<path d="M101.7 17.5l-11.3 4.9" fill="none" stroke="#000" stroke-width=".25" stroke-dasharray="6.3 1.3 1.3 1.3 1.3 1.3" stroke-dashoffset="3.3"/>
<path d="M75.1 108.4v-19.3M97.3 108.4v-19.3" fill="none" stroke="#000" stroke-width=".2" stroke-dasharray="15.2 1.3 1.3 1.3" stroke-dashoffset="7.5"/>
<g fill="#000">
<path d="M82.4 7.5l1.6-.3v.7zM82.4 40.6l1.6-.4v.8z"/>
<path d="M44.8 52.8l.4 1.5h-.8zM44.4 104.5h.8l-.4 1.6zM57.8 90.8l.4 1.6h-.8zM57.4 104.5h.8l-.4 1.6zM76.7 115.5l1.6-.4v.8zM71.9 115.1l1.6 .4-1.6 .4zM57.8 52.8l.4 1.5h-.8zM57.4 89.3h.8l-.4 1.5zM72 45.3l1.5 .4-1.5 .4zM98.9 45.7l1.5-.4v.8zM88.7 110l1.6-.4v.8zM82.1 109.6l1.6 .4-1.6 .4zM57.8 35.2h.8l-.4 1.6zM58.2 11.4l.4 1.5h-.8zM67.3 145.9h.7l-.4 1.6zM67.6 151.6l.4 1.6h-.7zM69.6 156.9h.8l-.4 1.6zM70 162.8l.4 1.6h-.8zM51.3 150h.8l-.4 1.6zM51.7 158.5l.4 1.6h-.8zM137.7 60.5l.4 1.6h-.8zM137.3 51.2h.8l-.4 1.6zM146.1 44.5l1.6 .4-1.6 .4zM166.2 44.9l1.6-.4v.8zM157.9 108.8l1.6 .4-1.6 .4zM165.4 109.2l1.5-.4v.8zM271.8 55.3h.7l-.3 1.5zM272.2 57l.3 1.6h-.7zM235.5 55.3h.8l-.4 1.5zM235.9 57.2l.4 1.6h-.8zM118 148.7l1.5-.4v.8zM115.5 148.3l1.6 .4-1.6 .4z"/>
<path d="M99 62l.5 .5-1.4 .8zM87.4 77.3l1.6 .1-.3 .7zM169 61l1.4 .8-.5 .6zM165 75.5l1.2-1 .4 .7zM159.5 86.4l1.2-1.1 .3 .7zM219.7 157.8l1.2-1.1-.5 1.5z"/>
<path d="M73.5 121.4l1.6 .4-1.6 .4zM97.3 121.8l1.6-.4v.8zM239.5 132.1l1.5-.4v.8zM232.8 131.7l1.6 .4-1.6 .4zM262 155.1h.8l-.4 1.6zM262.4 139.9l.4 1.5h-.8zM254.6 154.7h.8l-.4 1.6zM255 156.7l.4 1.5h-.8zM245.5 163l1.6-.4v.7zM226.7 162.6l1.6 .4-1.6 .3zM249.3 168.9l1.6 .4-1.6 .3zM222.9 169.3l1.6-.4v.7zM255.3 141.9l.4 1.5h-.8zM254.9 138.3h.8l-.4 1.6zM142.8 30.2l.4 1.6h-.8zM142.4 22h.8l-.4 1.5z"/>
</g>
<path d="M134.4 18.5h-16v16h16v-16" fill="none" stroke="#000" stroke-width=".2" stroke-dasharray="6.3 1.3 1.3 1.3 1.3 1.3" stroke-dashoffset="2.9"/>
<path d="M268.9 58.5l-.2-2.7-.8-2.6-1.3-2.5-1.7-2.1-2.1-1.8-2.4-1.3-2.6-.9-2.7-.3-2.8 .3-2.6 .7-2.4 1.3-2.2 1.7-1.7 2.1-1.4 2.4-.8 2.7-.3 2.7 .2 2.7 .8 2.5 1.2 2.4 1.7 2.2 2.1 1.8 2.4 1.4 2.6 .8 2.7 .3 2.8-.2 2.7-.8 2.4-1.2 2.1-1.7 1.8-2.1 1.3-2.4 .9-2.7 .3-2.7" fill="none" stroke="#000" stroke-width=".2" stroke-dasharray="6.3 1.3 1.3 1.3 1.3 1.3" stroke-dashoffset="3.6"/>
<path d="M126.1 138.4l-.2-1.6-.6-1.4-.9-1.2-1.2-.9-1.6-.7-1.5-.2-1.5 .2-1.5 .7M117.1 143.6l1.4 .6 1.5 .2 1.6-.2 1.6-.6 1.3-1 .9-1.2 .5-1.5 .2-1.5" fill="none" stroke="#000" stroke-width=".2" stroke-dasharray="6.3 1.3 1.3 1.3 1.3 1.3" stroke-dashoffset="3.2"/>
<text font-size="4.7" x="223.2" y="206.1">SMA-J-P-X-ST-EM1</text>
<g font-size="4.2">
<text x="4" y="7.6">REVISION G</text>
<text x="213.8" y="7.1">SMA-J-P-X-ST-EM1</text>
</g>
<g font-size="3.4">
<text x="159.4" y="7.3">DESIGNED &amp; DIMENSIONED</text>
<text x="162" y="10.5">IN MILLIMETERS[INCHES]</text>
<text x="214.3" y="124.1">RECOMMENDED PCB LAYOUT</text>
</g>
<g font-size="3.2">
<text x="104.5" y="8.8">Pb</text>
<text x="119.6" y="39.5">DETAIL 'B'</text>
<text x="118.7" y="42.7">SCALE 8 : 1</text>
<text x="239.1" y="87.5">DETAIL 'C'</text>
<text x="238.5" y="90.7">SCALE 8 : 1</text>
<text x="143.7" y="116.6">SECTION &quot;A&quot;-&quot;A&quot;</text>
<text x="113.4" y="159.6">SCALE 8 : 1</text>
<text x="114.1" y="156.4">DETAIL 'D'</text>
<text x="163.2" y="164.5">FIG 1</text>
<text x="147.3" y="168.1">SMA-J-P-X-ST-EM1 SHOWN</text>
</g>
<g font-size="3">
<text x="218.9" y="211.4">R MUSSER</text>
<text x="235.6" y="211.4">01/28/2008</text>
</g>
<g font-size="2.8">
<text x="78.9" y="8.1">&quot;A&quot;</text>
<text x="111.1" y="7.3">THIS PRODUCT MANUFACTURED</text>
<text x="112.4" y="10.1">WITH LEAD-FREE PROCESSING</text>
<text x="52.5" y="23.5">6.35</text>
<text x="59.7" y="23.5">.250</text>
<text x="104.6" y="18.3">'B'</text>
<text x="55.3" y="26.8">(REF)</text>
<text x="136.6" y="27.9">0.84±0.03</text>
<text x="150.5" y="25.4">C</text>
<text x="78.9" y="41.1">&quot;A&quot;</text>
<text x="45.8" y="46.7">6.33</text>
<text x="52.9" y="46.7">.249</text>
<text x="60.9" y="46.7">(REF)</text>
<text x="175.9" y="45.9">4.63</text>
<text x="183.1" y="45.9">.182</text>
<text x="191" y="45.9">(REF)</text>
<text x="120.2" y="48.2">1.93</text>
<text x="124.4" y="51.6">(REF)</text>
<text x="127.3" y="48.2">.076</text>
<text x="105" y="60.8">1/4-36 UNS-2A</text>
<text x="105" y="63.6">(REF)</text>
<text x="176.2" y="65.6">1</text>
<text x="204.3" y="65">0.05±0.05</text>
<text x="212.7" y="60.5">C</text>
<text x="218.5" y="65">.002±.002</text>
<text x="50.6" y="71.2">9.52</text>
<text x="57.8" y="71.2">.375</text>
<text x="135.7" y="71.6">'C'</text>
<text x="209.3" y="68.3">TO INSULATOR</text>
<text x="54.9" y="74.5">(REF)</text>
<text x="176.2" y="72.9">2</text>
<text x="233.6" y="77.2">C</text>
<text x="36.9" y="78.8">13.33</text>
<text x="41.9" y="82.2">(REF)</text>
<text x="45.6" y="78.8">.525</text>
<text x="102.3" y="82.3">SEE NOTE 2</text>
<text x="135.7" y="81.4">'D'</text>
<text x="176.2" y="80">3</text>
<text x="240.2" y="78.4">0.05±0.05</text>
<text x="240.2" y="81.8">TO CENTER CONTACT</text>
<text x="254.4" y="78.4">.002±.002</text>
<text x="50.6" y="97.8">3.81</text>
<text x="54.9" y="101.2">(REF)</text>
<text x="57.8" y="97.8">.150</text>
<text x="107.3" y="111.1">1.27</text>
<text x="114.4" y="111.1">.050</text>
<text x="122.4" y="111.1">(REF)</text>
<text x="134.5" y="110.3">1.47</text>
<text x="141.6" y="110.3">.058</text>
<text x="44.2" y="114.9">0.81</text>
<text x="51.4" y="114.9">.032</text>
<text x="52.1" y="118.3">(REF)</text>
<text x="59.3" y="114.9">(TYP)</text>
<text x="79" y="121.2">5.54</text>
<text x="83.3" y="124.6">(REF)</text>
<text x="86.2" y="121.2">.218</text>
<text x="207.5" y="133.2">1.27</text>
<text x="214.7" y="133.2">.050</text>
<text x="258.1" y="133.4">0.50</text>
<text x="264.9" y="133.4">.020</text>
<text x="42.7" y="141.1">1.02</text>
<text x="49.9" y="141.1">.040</text>
<text x="57.8" y="141.1">(REF)</text>
<text x="125.5" y="148.1">0.11</text>
<text x="132.7" y="148.1">.004</text>
<text x="255.2" y="149.3">4.20</text>
<text x="262.4" y="149.3">.165</text>
<text x="124.9" y="151.5">(TYP 4 PLCS)</text>
<text x="40.8" y="156.1">1.73</text>
<text x="48" y="156.1">.068</text>
<text x="55.9" y="156.1">(REF)</text>
<text x="201.3" y="162.1">PCB EDGE</text>
<text x="229.8" y="164">4.30</text>
<text x="236.9" y="164">.169</text>
<text x="259.4" y="165.1">0.10</text>
<text x="266.6" y="165.1">.004</text>
<text x="45.1" y="169">1.07</text>
<text x="52.2" y="169">.042</text>
<text x="60.2" y="169">(REF)</text>
<text x="229.8" y="170.3">7.00</text>
<text x="236.9" y="170.3">.276</text>
<text x="29.6" y="187.8">C REPRESENTS A CRITICAL DIMENSION.</text>
<text x="17.9" y="192.3">C</text>
<text x="17.9" y="197.9">C</text>
</g>
<g font-size="2.7">
<text x="11.9" y="15.8">DO NOT</text>
<text x="8.9" y="18.5">SCALE FROM</text>
<text x="11" y="21.2">THIS PRINT</text>
<text x="183.8" y="32.6">PLATING SPECIFICATION</text>
<text x="183.8" y="35.3">-H: 30µ&quot; GOLD CENTER CONTACT,</text>
<text x="183.8" y="40.6">(SEE TABLE 1)</text>
<text x="189.7" y="37.9">3µ&quot; GOLD OUTER CONTACT</text>
<text x="220.2" y="126.9">BOARD THICKNESS: 1.57 MM</text>
<text x="24.7" y="183.1">NOTES:</text>
<text x="24.7" y="188.4">1.</text>
<text x="24.7" y="191.1">2. STAKE AROUND CIRCUMFERENCE 4 INDENTS EQUALLY SPACED.</text>
<text x="24.7" y="193.7">3. PUSHOUT FORCE FOR INSULATOR: 44.48 N[10 LB] MIN.</text>
<text x="24.7" y="196.4">4. CENTER CONTACT PUSHOUT FORCE: 13.35 N [3 LB] MIN.</text>
<text x="24.7" y="199.1">5. PARTS TO BE PACKAGED IN TRAYS; IF QUANTITY IS LESS THAN HALF</text>
<text x="27.7" y="201.7">TRAY, PARTS TO BE PACKAGED IN COHESIVE FOAM</text>
<text x="144.3" y="198.3">SHELL: BRASS</text>
<text x="144.3" y="201">SOCKET: COPPER ALLOY</text>
<text x="144.3" y="203.7">DIELECTRIC: PTFE</text>
<text x="24.7" y="204.4">6. NOTE DELETED.</text>
<text x="24.7" y="207.1">7. NOTE DELETED.</text>
<text x="24.7" y="209.7">8. NOTE DELETED.</text>
<text x="212.4" y="211.5">BY:</text>
<text x="255" y="211.4">SHEET 1 OF 1</text>
</g>
<g font-size="2.5">
<text x="208.1" y="13.1">GENDER</text>
<text x="208.1" y="15.9">-J: JACK</text>
<text x="202.7" y="21.7">TYPE</text>
<text x="247.7" y="21.4">-EM1: EDGE MOUNT</text>
<text x="251.3" y="18.4">TERMINATION</text>
<text x="201.2" y="24.6">-P: PCB</text>
<text x="242.8" y="29.1">ORIENTATION</text>
<text x="242.9" y="32">-ST: STRAIGHT</text>
<text x="216.6" y="199.2">SMA STRAIGHT, EDGE MOUNT JACK- 50 OHM</text>
</g>
<g font-size="2.1">
<text x="183.4" y="177.9">PROPRIETARY NOTE</text>
<text x="144.4" y="183">TOLERANCES ARE:</text>
<text x="144.7" y="188.5">.X:</text>
<text x="144.7" y="190.6">.XX:</text>
<text x="149.1" y="188.5">0.3 [.01]</text>
<text x="150.4" y="190.6">0.13 [.005]</text>
<text x="165.5" y="188.5">5</text>
<text x="144.7" y="192.7">.XXX:</text>
<text x="151.7" y="192.7">0.051 [.0020]</text>
</g>
<g font-size="2">
<text x="221.5" y="189">520 PARK EAST BLVD, NEW ALBANY, IN 47150</text>
<text x="221.5" y="191.2">PHONE: 812-944-6733</text>
<text x="246.1" y="191.2">FAX: 812-948-5047</text>
<text x="221.5" y="193.3">e-Mail: info@SAMTEC.com</text>
<text x="252.8" y="193.3">code: 55322</text>
</g>
<g font-size="1.8">
<text x="144.1" y="177">UNLESS OTHERWISE SPECIFIED,</text>
<text x="144.1" y="178.8">DIMENSIONS ARE IN</text>
<text x="144.1" y="180.5">MILLIMETERS [INCHES].</text>
<text x="144.2" y="185.7">DECIMALS</text>
<text x="162.9" y="185.7">ANGLES</text>
<text x="212.3" y="196.4">DESCRIPTION:</text>
<text x="212.4" y="202.9">DWG. NO.</text>
</g>
<g font-size="1.7">
<text x="144.3" y="195.6">MATERIAL:</text>
<text x="163.5" y="195.7">DO NOT SCALE DRAWING</text>
<text x="197" y="195.6">SHEET SCALE: 4:1</text>
<text x="68.7" y="211.6">F:\DWG\MISC\MKTG\SMA-J-P-X-ST-EM1-MKT.SLDDRW</text>
</g>
<g font-size="1.4">
<text x="177.8" y="180.2">THIS DOCUMENT CONTAINS INFORMATION</text>
<text x="177.8" y="182.1">CONFIDENTIAL AND PROPRIETARY TO</text>
<text x="177.8" y="184">SAMTEC, INC. AND SHALL NOT BE REPRODUCED</text>
<text x="177.8" y="185.8">OR TRANSFERRED TO OTHER DOCUMENTS OR</text>
<text x="177.8" y="187.7">DISCLOSED TO OTHERS OR USED FOR ANY</text>
<text x="177.8" y="189.6">PURPOSE OTHER THAN THAT WHICH IT WAS</text>
<text x="177.8" y="191.4">OBTAINED WITHOUT THE EXPRESSED WRITTEN</text>
<text x="177.8" y="193.3">CONSENT OF SAMTEC, INC.</text>
</g>
</svg>
